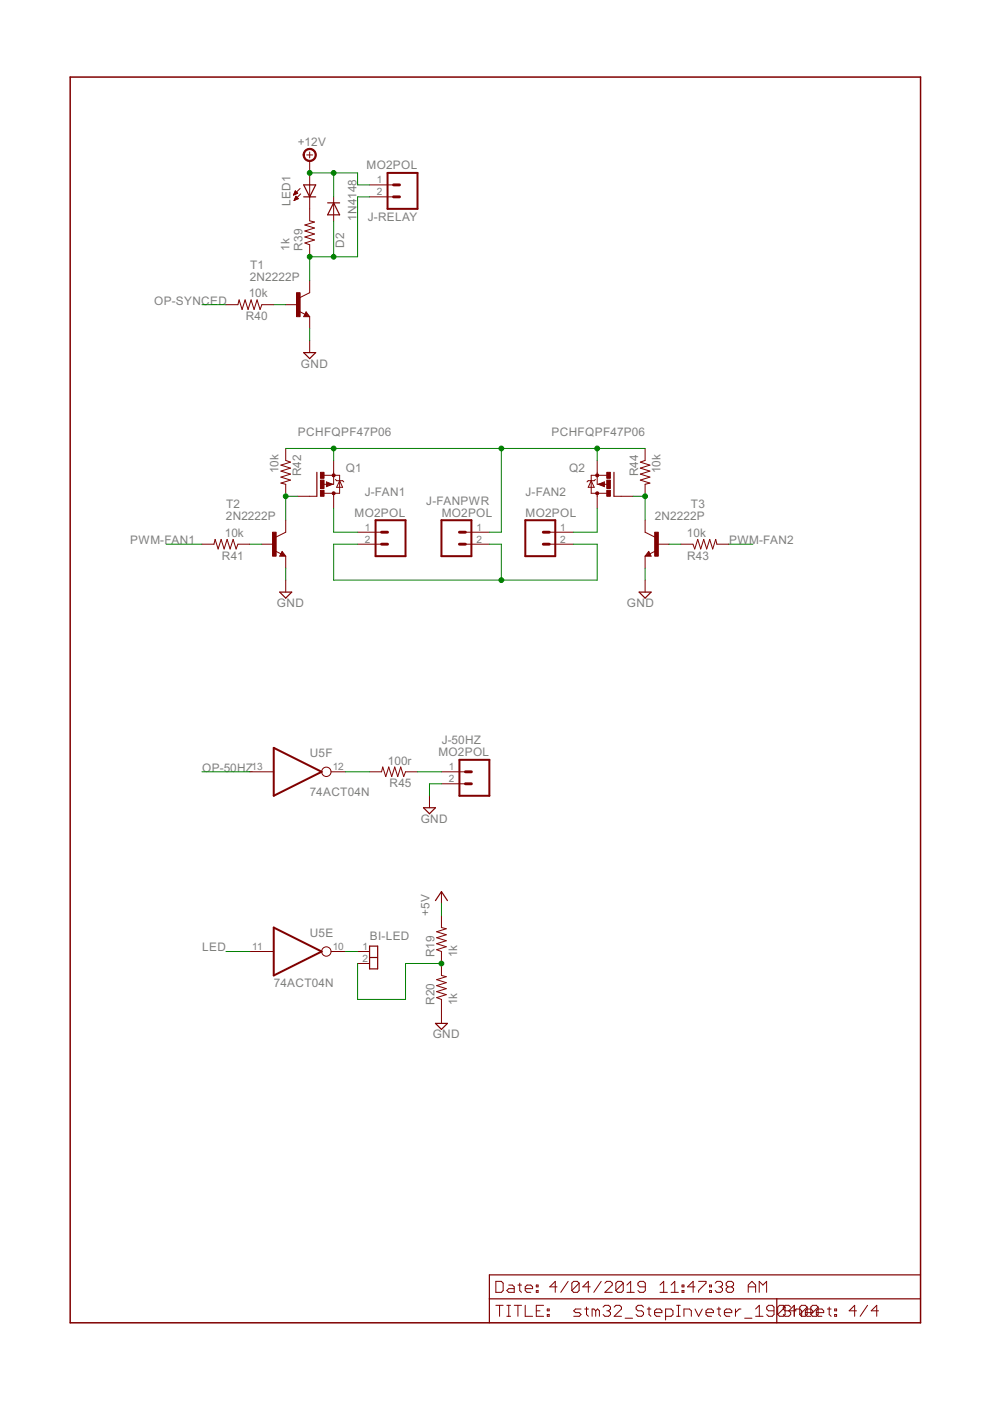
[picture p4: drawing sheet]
<svg xmlns="http://www.w3.org/2000/svg" width="210mm" height="297mm" viewBox="0 0 210 297" stroke-linecap="round" stroke-linejoin="round" font-family="sans-serif">
<g fill="none" stroke="#800000" stroke-width=".25">
<path d="M64.4 39.2h2.5l-1.2 2.5zM64.4 41.7h2.5M69.5 43h2.5M70.7 43l1.3 2.6h-2.5zM64.4 74.8h2.5l-1.2 1.2zM64.9 66.6l.1 .3h-.4l.3-.5 .5 .6h-.8M59.8 117.4l.1 .3h-.3l.2-.5 .5 .6h-.7M67.2 100.1v5.1M130.2 100.1v5.1M137.5 117.4l-.1 .3h.4l-.3-.5-.5 .6h.8M59.3 125.5h2.5l-1.2 1.3zM135.5 125.5h2.5l-1.2 1.3z"/>
<path d="M89.8 171.3h2.5l-1.2 1.2zM92.3 190.9l1.3-1.9 1.3 1.9M78.4 200.6h1.7v4.8h-1.7zM78.4 203h1.6M92.3 217h2.6l-1.3 1.2zM103.8 275.4h91.4M164.7 275.4v5.1M195.2 270.3h-91.4v10.2"/>
</g>
<g fill="none" stroke="#800000" stroke-width=".21">
<path d="M63.6 40l-1.4 1.4M65 32.9h1.3M65.7 32.2v1.3M65.7 34.1v12.7l1 .3-2.1 .6 2.1 .6-2.1 .7 2.1 .6-2.1 .6 2.1 .7-2.1 .6 1.1 .4v2.5M78.4 39.2h5M62.3 41.3h.2M62.3 41.1h.4M62.4 41h.6M62.4 42.5h.1M62.4 40.9h.7M62.4 42.4h.3M62.5 40.8h.4"/>
<path d="M62.5 42.2h.5M62.5 42.1h.7M62.5 40.7h.3M62.6 40.5h.1M62.6 42h.5M62.6 40.5l.5 .5-.9 .4zM62.6 41.9h.4M62.7 41.7h.2M62.7 41.6l-.3 .9M62.7 41.6l.5 .5-.8 .4M62.7 41.6h.1M63.8 41.1l-1.4 1.4"/>
<path d="M65.7 59.5v2.6l-2.1 1M70.7 41.7v5.1M78.4 41.7h5M47.9 64.6h2.5l.3-1 .6 2 .7-2 .6 2 .6-2 .7 2 .6-2 .6 2 .4-1h2.5M60.6 64.6h2.5M63.4 66l1.3 .6M64.9 66.1l.8 1h-1.3zM65.7 67.1v2.6M65.7 72.2v2.6M60.6 95.1v2.5l1 .4-2 .6 2 .7-2 .6 2 .6-2 .7 2 .6-2 .6 1 .3v2.5M70.7 97.6v5.1h-.3M126.6 97.6v5.1h.3"/>
<path d="M136.8 95.1v2.5l-1 .4 2 .6-2 .7 2 .6-2 .6 2 .7-2 .6 2 .6-1 .3v2.5M42.8 115.4h2.6l.2-1 .6 2 .7-2 .6 2 .7-2 .6 2 .6-2 .7 2 .3-1h2.6M55.5 115.4h2.5M58.4 116.8l1.2 .6M59.8 116.9l.8 1h-1.3zM60.6 110.3v2.5l-2.1 1.1M60.6 117.9v2.6M63.1 105.2h4.1M68.5 102.7h.8M68.7 100.8h3.3v3.8h-3.3M69.2 102.2l1.3 .5-1.3 .5zM70.7 104.6v3.2"/>
<path d="M71.1 101.7l.3 .2h1.2l.3 .3M72 101.9l.6 1.4h-1.2zM75.8 115.4h5.1M75.8 112.8h5.1M98.7 115.4h5.1M98.7 112.8h5.1M116.5 115.4h5M116.5 112.8h5M125.3 101.9l.7 1.4h-1.3zM126.2 101.7l-.2 .2h-1.3l-.2 .3M126.6 104.6v3.2M126.9 102.7l1.2-.5v1z"/>
<path d="M128 102.7h.9M128.7 100.8h-3.4v3.8h3.3M130.2 105.2h4M136.8 110.3v2.5l2 1.1M136.8 117.9v2.6M137.5 116.9l.5 1h-1.2zM139 116.8l-1.2 .6M139.3 115.4h2.5M144.4 115.4h2.5l.4 1 .6-2 .7 2 .6-2 .6 2 .7-2 .6 2 .6-2 .3 1h2.5M60.6 123v2.5M136.8 123v2.5M53 163.6h5"/>
<path d="M70.2 163.6h3.1M78.4 163.6h2.5l.3-1 .6 2.1 .6-2.1 .7 2.1 .6-2.1 .6 2.1 .7-2.1 .6 2.1 .4-1.1h2.5M91.1 168.7v2.6M93.6 163.6h5.1M93.6 166.2h5.1M93.6 194.1v2.6l1 .2-2 .6 2 .7-2 .6 2 .7-2 .6 2 .6-2 .7 1 .3v5.1l1 .3-2 .6 2 .6-2 .7 2 .6-2 .6 2 .7-2 .6 1 .4v5.1M93.6 189v2.6M53 201.7h5M70.2 201.7h3.1M75.8 201.7h2.6M75.8 204.3h2.6M105.1 271.7h1.2l.4 .4v1.5l-.4 .4h-1.2z"/>
<path d="M105.1 276.8h1.6M105.9 276.8v2.3M107.5 276.8h.7M107.5 279.1h.7M107.9 272.5h.7l.4 .3v1.2h-1.1l-.4-.4 .4-.4h1.1M107.9 276.8v2.3M109 276.8h1.6M109.8 272.5h.8M109.8 276.8v2.3M110.2 272.1v1.5l.4 .4M111.4 273.2h1.5v-.4l-.4-.3h-.7l-.4 .3v.8l.4 .4h.7M111.4 276.8v2.3h1.5"/>
<path d="M113.7 273.6h.4v.4h-.4zM113.7 272.5h.4v.3h-.4zM113.7 277.9h.8M115.3 276.8h-1.6v2.3h1.6M116 277.5h.4v.4h-.4zM116 278.7h.4v.4h-.4zM118.1 272.8h-1.5l1.1-1.1v2.3M120.5 271.7l-1.6 2.3M122.8 272.1v1.5l-.4 .4h-.8l-.4-.4M122.8 272.1l-.4-.4h-.8l-.4 .4v1.5M122.8 272.1l-1.6 1.5M123.2 277.5h-1.2l-.4 .4 .4 .4h.8l.4 .4-.4 .4h-1.2"/>
<path d="M124 277.5h.8M124.4 277.1v1.6l.4 .4M125.1 272.8h-1.5l1.1-1.1v2.3M126.3 277.9l-.4-.4h-.4v1.6M126.3 277.9v1.2M126.3 277.9l.4-.4 .4 .4v1.2M127.5 271.7l-1.6 2.3M127.9 277.1l.4-.3h.7l.4 .3v.4l-.4 .4M128.2 272.1l.4-.4h.8l.4 .4v.4l-1.6 1.5h1.6M128.7 277.9h.3M129 277.9l.4 .4v.4l-.4 .4h-.7l-.4-.4M130.2 277.1l.4-.3h.8l.4 .3v.4l-1.6 1.6h1.6"/>
<path d="M132.1 272.1v1.5l-.3 .4h-.8l-.4-.4M132.1 272.1l-.3-.4h-.8l-.4 .4v1.5M132.1 272.1l-1.5 1.5M132.5 279.5h1.6M132.9 274h1.6M132.9 272.5l.8-.8v2.3M136.4 277.1l-.3-.3h-.8l-.4 .3v.4l.4 .4h.8l.3 .4v.4l-.3 .4h-.8l-.4-.4M136.8 272.8h-1.1l-.4-.3v-.4l.4-.4h.7l.4 .4v1.5l-.4 .4h-.7l-.4-.4M137.2 277.5h.8M137.6 277.1v1.6l.4 .4M138.8 278.3h1.5v-.4l-.3-.4h-.8l-.4 .4v.8l.4 .4h.8M139.9 274h1.6"/>
<path d="M139.9 272.5l.8-.8v2.3M141.1 279.1h1.2l.4-.4v-.8l-.4-.4h-1.2v2.4M142.3 274h1.5M142.3 272.5l.8-.8v2.3M143.5 276.8h.7M143.5 279.1h.7M143.8 276.8v2.3M144.6 273.6h.4v.4h-.4zM144.6 272.5h.4v.3h-.4zM145 279.1v-1.6h1.2l.4 .4v1.2M147.3 272.8h-1.5l1.2-1.1v2.3M147.4 277.5l.7 1.6 .8-1.6"/>
<path d="M148.1 271.7h1.6v.4l-1.6 1.5v.4M149.7 278.3h1.6v-.4l-.4-.4h-.8l-.4 .4v.8l.4 .4h.8M150.5 273.6h.4v.4h-.4zM150.5 272.5h.4v.3h-.4zM151.6 272.1l.4-.4h.8l.4 .4v.4l-.4 .3M152 277.5h.8M152.4 272.8h.4M152.4 277.1v1.6l.4 .4M152.8 272.8l.4 .4v.4l-.4 .4h-.8l-.4-.4M153.6 278.3h1.6v-.4l-.5-.4h-.7l-.4 .4v.8l.4 .4h.7M154.3 272.8l-.3 .4v.4l.3 .4h.8l.4-.4v-.4l-.4-.4M154.3 272.8l-.3-.3v-.4l.3-.4h.8l.4 .4v.4l-.4 .3"/>
<path d="M154.3 272.8h.8M155.9 277.5v1.6M157.1 277.5h-.4l-.8 .8M157.9 279.5h1.5M158.6 272.8h1.6M158.6 274v-1.5l.8-.8 .8 .8v1.5M160.2 277.5l.8-.7v2.3M160.2 279.1h1.6M161 274v-2.3l.8 .8 .7-.8v2.3M164.1 277.9h-1.2l-.3-.4v-.4l.3-.3h.8l.4 .3v1.6l-.4 .4h-.8l-.3-.4M166.1 278.7l.4 .4h.7l.4-.4v-.4l-.4-.4 1.2-1.1v2.3M166.5 277.1l-.4-.3h-.8l-.4 .3v1.6"/>
<path d="M166.5 277.1v1.6l-.4 .4h-.8l-.4-.4M166.5 277.1l-1.6 1.6M167.6 277.1l-.4-.3h-.7l-.4 .3v.4l.4 .4h2.3M168.4 277.9l.4-.4h.8l.4 .4v1.2M170.8 278.3h1.5v-.4l-.4-.4h-.8l-.3 .4v.8l.3 .4h.8M171.1 277.1l-.4-.3h-.8l-.3 .3v1.6M171.1 277.1v1.6l-.4 .4h-.8l-.3-.4M171.1 277.1l-1.5 1.6M173.1 278.3h1.5v-.4l-.3-.4h-.8l-.4 .4v.8l.4 .4h.8M173.5 277.1l-.4-.3h-.8l-.4 .3v1.6M173.5 277.1v1.6l-.4 .4h-.8l-.4-.4M173.5 277.1l-1.6 1.6"/>
<path d="M175.4 277.5h.8M175.8 277.1v1.6l.4 .4M177 277.5h.4v.4h-.4zM177 278.7h.4v.4h-.4zM181.6 277.9h-1.6l1.2-1.1v2.3M183.9 276.8l-1.5 2.3M186.3 277.9h-1.6l1.2-1.1v2.3"/>
<circle cx="69.2" cy="163.6" r=".99"/>
<circle cx="69.2" cy="201.7" r=".99"/>
</g>
<path d="M14.9 16.3h180.3v264.2h-180.3zM69.3 102.4l.9 .3-.9 .2v-.2h.3M128 102.4l-.9 .3 .9 .2v-.2h-.2" fill="none" stroke="#800000" stroke-width=".32"/>
<g fill="#800000" stroke="#800000" stroke-width=".21">
<path d="M62.9 62.1h.7v5h-.7z"/>
<path d="M57.8 112.8h.7v5.1h-.7z"/>
<path d="M67.9 100.1h.8v1.3h-.8z"/>
<path d="M67.9 103.9h.8v1.3h-.8z"/>
<path d="M67.9 101.8h.8v1.8h-.8z"/>
<path d="M138.8 112.8h.8v5.1h-.8z"/>
<path d="M128.7 100.1h.7v1.3h-.7z"/>
<path d="M128.7 103.9h.7v1.3h-.7z"/>
<path d="M128.7 101.8h.7v1.8h-.7z"/>
</g>
<g fill="#800000" stroke="#800000" stroke-width=".21">
<path d="M64.6 31.9a1.4 1.4 0 0 1 2.3 .2 1.4 1.4 0 0 1-.9 2.1 1.4 1.4 0 0 1-1.7-1.3h.2a1.15 1.15 0 0 1 1.6-1.1 1.15 1.15 0 0 1 .3 1.9 1.15 1.15 0 0 1-1.8-.6l-.1-.2h-.2z" fill-rule="evenodd"/>
<path d="M70.5 100.5h.5v.5h-.5z" fill-rule="evenodd"/>
<path d="M126.4 100.5h.5v.5h-.5z" fill-rule="evenodd"/>
<circle cx="70.7" cy="104.6" r=".32"/>
<circle cx="126.6" cy="104.6" r=".33"/>
</g>
<path d="M82.2 36.7h6.3v7.6h-6.3zM79.6 110.3h6.4v7.6h-6.4zM93.6 110.3h6.3v7.6h-6.3zM111.4 110.3h6.3v7.6h-6.3zM58 158.6l10.2 5-10.2 5.1zM97.4 161.1h6.4v7.6h-6.4zM58 196.7l10.2 5-10.2 5.1z" fill="none" stroke="#800000" stroke-width=".42"/>
<path d="M83.4 39.2h1.3M83.4 41.7h1.3M80.9 115.4h1.3M80.9 112.8h1.3M97.4 115.4h1.3M97.4 112.8h1.3M115.2 115.4h1.3M115.2 112.8h1.3M98.7 166.2h1.2M98.7 163.6h1.2" fill="none" stroke="#800000" stroke-width=".61"/>
<g fill="none" stroke="#008000" stroke-width=".21">
<path d="M65.7 36.7h10.1v2.5h2.6M70.7 36.7v5M70.7 46.8v7.6M78.4 41.7h-2.6v12.7h-10.1v5.1M42.8 64.6h5.1M58 64.6h2.6M65.7 69.7v2.5M60.6 95.1h76.2M70.7 95.1v2.5M106.3 95.1v17.7h-2.5M126.6 95.1v2.5M35.2 115.4h7.6"/>
<path d="M53 115.4h2.5M63.1 105.2h-2.5v5.1M70.7 107.8v5h5.1M75.8 115.4h-5.1v7.6h55.9v-7.6h-5.1M103.8 115.4h2.5v7.6M126.6 107.8v5h-5.1M134.2 105.2h2.6v5.1M141.8 115.4h2.6M154.5 115.4h5.1M60.6 120.5v2.5M136.8 120.5v2.5M42.8 163.6h10.2"/>
<path d="M73.3 163.6h5.1M88.5 163.6h5.1M93.6 166.2h-2.5v2.5M93.6 191.6v2.5M47.9 201.7h5.1M73.3 201.7h2.5M75.8 204.3v7.6h10.2v-7.6h7.6"/>
</g>
<g fill="#008000" stroke="#008000" stroke-width=".21">
<circle cx="65.7" cy="36.7" r=".51"/>
<circle cx="70.7" cy="36.7" r=".51"/>
<circle cx="65.7" cy="54.4" r=".51"/>
<circle cx="70.7" cy="54.4" r=".51"/>
<circle cx="60.6" cy="105.2" r=".51"/>
<circle cx="70.7" cy="95.1" r=".51"/>
<circle cx="106.3" cy="95.1" r=".51"/>
<circle cx="126.6" cy="95.1" r=".51"/>
<circle cx="136.8" cy="105.2" r=".51"/>
<circle cx="106.3" cy="123" r=".51"/>
<circle cx="93.6" cy="204.3" r=".51"/>
</g>
<g font-size="2.8" fill="#808080">
<text x="63.1" y="30.9">+12V</text>
<text x="77.7" y="35.9">MO2POL</text>
<text x="61.6" y="43.7" transform="rotate(-90 61.6 43.7)">LED1</text>
<text x="75.6" y="46.8" transform="rotate(-90 75.6 46.8)">1N4148</text>
<text x="78" y="46.8">J-RELAY</text>
<text x="61.4" y="53.2" transform="rotate(-90 61.4 53.2)">1k</text>
<text x="64.2" y="53.1" transform="rotate(-90 64.2 53.1)">R39</text>
<text x="73" y="52.6" transform="rotate(-90 73 52.6)">D2</text>
<text x="53" y="59.5">2N2222P</text>
<text x="53" y="57">T1</text>
<text x="32.7" y="64.6">OP-SYNCED</text>
<text x="52.7" y="63.1">10k</text>
<text x="52.1" y="67.9">R40</text>
<text x="63.8" y="77.9">GND</text>
<text x="63.2" y="92.5">PCHFQPF47P06</text>
<text x="116.9" y="92.5">PCHFQPF47P06</text>
<text x="59.1" y="100.4" transform="rotate(-90 59.1 100.4)">10k</text>
<text x="63.9" y="101" transform="rotate(-90 63.9 101)">R42</text>
<text x="73.3" y="100.1">Q1</text>
<text x="120.7" y="100.1">Q2</text>
<text x="135.3" y="101" transform="rotate(-90 135.3 101)">R44</text>
<text x="140.1" y="100.4" transform="rotate(-90 140.1 100.4)">10k</text>
<text x="47.9" y="107.8">T2</text>
<text x="77.3" y="105.2">J-FAN1</text>
<text x="90.4" y="107">J-FANPWR</text>
<text x="111.4" y="105.2">J-FAN2</text>
<text x="146.5" y="107.8">T3</text>
<text x="47.7" y="113.9">10k</text>
<text x="47.9" y="110.3">2N2222P</text>
<text x="75.2" y="109.5">MO2POL</text>
<text x="93.6" y="109.5">MO2POL</text>
<text x="111.4" y="109.5">MO2POL</text>
<text x="138.8" y="110.3">2N2222P</text>
<text x="145.7" y="113.9">10k</text>
<text x="27.6" y="115.4">PWM-FAN1</text>
<text x="47.1" y="118.7">R41</text>
<text x="145.7" y="118.7">R43</text>
<text x="154.6" y="115.4">PWM-FAN2</text>
<text x="58.7" y="128.7">GND</text>
<text x="132.9" y="128.7">GND</text>
<text x="65.7" y="160.5">U5F</text>
<text x="92.9" y="160.3">MO2POL</text>
<text x="93.6" y="157.8">J-50HZ</text>
<text x="42.9" y="163.6">OP-50HZ</text>
<text x="82.2" y="162.1">100r</text>
<text x="82.6" y="166.9">R45</text>
<text x="65.7" y="168.7">74ACT04N</text>
<text x="89.2" y="174.4">GND</text>
<text x="91.1" y="194.1" transform="rotate(-90 91.1 194.1)">+5V</text>
<text x="42.9" y="201.7">LED</text>
<text x="65.7" y="198.6">U5E</text>
<text x="78.4" y="199.2">BI-LED</text>
<text x="92.1" y="203" transform="rotate(-90 92.1 203)">R19</text>
<text x="96.9" y="203" transform="rotate(-90 96.9 203)">1k</text>
<text x="58" y="209.4">74ACT04N</text>
<text x="92.1" y="213.1" transform="rotate(-90 92.1 213.1)">R20</text>
<text x="96.9" y="213.2" transform="rotate(-90 96.9 213.2)">1k</text>
<text x="91.7" y="220.1">GND</text>
</g>
<g font-size="2.4" fill="#808080">
<text x="79.9" y="38.8">1</text>
<text x="79.9" y="41.4">2</text>
<text x="77.4" y="112.5">1</text>
<text x="101" y="112.5">1</text>
<text x="118.8" y="112.5">1</text>
<text x="77.4" y="115">2</text>
<text x="101" y="115">2</text>
<text x="118.8" y="115">2</text>
<text x="53.3" y="163.3">13</text>
<text x="70.5" y="163.3">12</text>
<text x="95.2" y="163.3">1</text>
<text x="95.2" y="165.8">2</text>
<text x="53.5" y="201.4">11</text>
<text x="70.5" y="201.4">10</text>
<text x="76.8" y="201.4">1</text>
<text x="76.8" y="203.9">2</text>
</g>
</svg>
